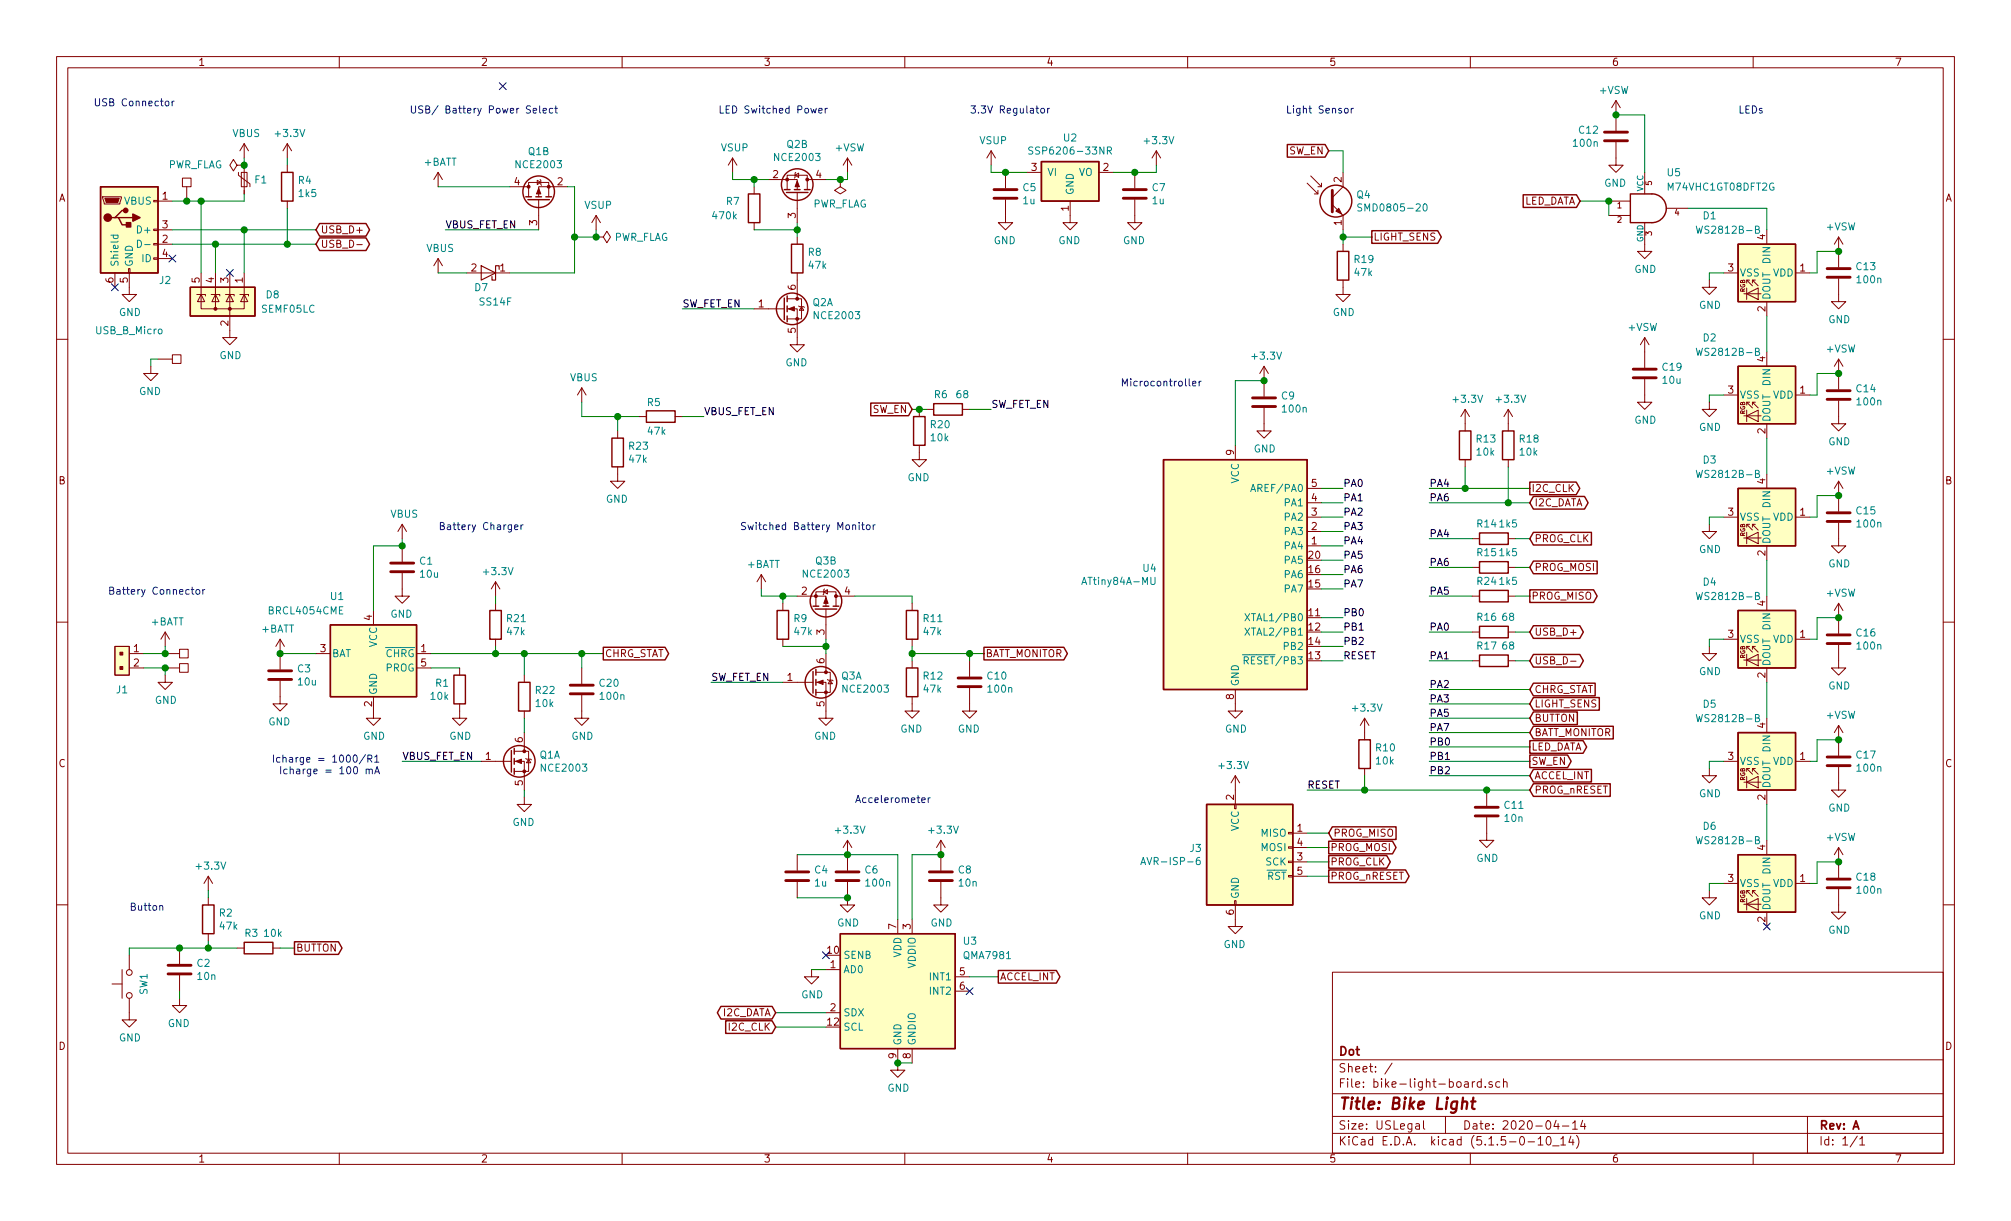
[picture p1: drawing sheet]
<svg xmlns="http://www.w3.org/2000/svg" width="356mm" height="216mm" viewBox="0 0 356 216" stroke-linecap="round" stroke-linejoin="round" font-family="sans-serif">
<g fill="none" stroke="#840000" stroke-width=".18">
<path d="M10 10h335.6v195.9h-335.6zM12 12h331.6v191.9h-331.6zM60 10v2M110 10v2M160 10v2M210 10v2M260 10v2M285.7 17.8l.8 1.3M285.7 17.8v5.3M285.7 17.8l-.7 1.3M310 10v2M18.2 34.8h3.3v.3l-.3 1h-2.8z"/>
<path d="M27.2 35.4h.7v.3h-.7zM27.9 35.6h2.6M32.3 31.5h1.5v1.5h-1.5zM33 33v2.6M41.9 29.2l-.6-1-.7 1 .7 1 .6-1h1.3M42.2 30.5v.5l2 1.5v.5M42.7 30.5h1v2.5h-1zM43.2 29.2h.1M43.2 25.4v2.5M43.2 29.2v5.1M43.2 25.4l-.8 1.3M43.2 25.4l.7 1.3"/>
<path d="M50.8 25.4l-.8 1.3M50.8 25.4v2.5M50.8 29.2v1.3M50.8 35.6v1.2M50.8 25.4l.8 1.3M77.5 30.5l-.8 1.3M77.5 30.5v2.5M77.5 30.5l.7 1.3M90.2 33h3.3M93.5 34.8v-2.5h3.5v2.5M95 31.9l.6 .4-.6 .3zM95.2 35.3v5.3"/>
<path d="M95.5 31.8l.1 .1v.7l.2 .2M100.3 33h-5.1v1.8M105.4 38.1l-.8 1.3M105.4 38.1v2.5M105.4 38.1l.8 1.3M129.5 27.9l-.7 1.3M129.5 27.9v2.6M129.5 27.9l.8 1.3M133.3 33v1.3M133.3 39.4v1.2M135.9 31.8h5.1v1.7M139.2 33.5v-2.5h3.5v2.5"/>
<path d="M140.6 31l.6-.4v.8zM140.7 30.5l-.1 .1v.8l-.1 .1M141 34v5.4M142.7 31.8h3.3M148.6 31.8v1.2l1 .7-1 .6-1-.6 1-.7M148.6 31.8h.1M149.9 27.9v2.6M149.9 27.9l-.8 1.3M149.9 27.9l.7 1.3M175.3 26.7l-.8 1.2M175.3 26.7v2.5M175.3 26.7l.7 1.2"/>
<path d="M177.8 35.3v4.1h-1.3l1.3 1.2 1.3-1.2h-1.3M177.8 30.5v2.8M181.6 30.5h2.5M189.2 35.6v3.8h-1.2l1.2 1.2 1.3-1.2h-1.3M194.3 30.5h2.5M200.7 35.3v4.1h-1.3l1.3 1.2 1.2-1.2h-1.2M200.7 30.5v2.8M204.5 26.7l-.8 1.2M204.5 26.7v2.5M204.5 26.7l.7 1.2M231.1 32.4l1.9 1.9v-.6M231.8 31.1l1.9 1.9v-.6"/>
<path d="M232.4 34.3h.6M233 33h.7M235.6 36.2l1.9 1.9v2.5M237.5 30.5v2.5l-1.9 1.9M284.5 35.6h3.8M284.5 38.1h3.8M285.7 25.1v4.1h-1.2l1.2 1.3 1.3-1.3h-1.3M290.8 39.4v5.1h1.3l-1.3 1.2-1.2-1.2h1.2M290.8 30.5v3.8M294.6 36.8h3.8M10 60h2M20.3 48.3v2.5"/>
<path d="M22.7 47.5h.3v.8h-.3zM22.9 48.3v3.8h1.2l-1.2 1.2-1.3-1.2h1.3M27.2 45.6h.7v.2h-.7zM27.2 43.1h.7v.2h-.7zM27.2 40.5h.7v.3h-.7zM27.9 43.2h2.6M27.9 40.6h2.6M27.9 45.7h2.6M34.8 52.1h1.5v.2M35.6 52.1v2.5h2.5M35.6 52.1l.6 1.2h-1.3zM35.6 48.3v3.8"/>
<path d="M37.3 52.1h1.6v.2M38.1 52.1v2.5h5.1v-2.5M38.1 52.1l.6 1.2h-1.2zM38.1 48.3v3.8M39.9 52.1h1.5v.2M40.6 48.3v11.4h1.3l-1.3 1.3-1.2-1.3h1.2M40.6 52.1l.7 1.2h-1.3zM42.4 52.1h1.5v.2M43.2 52.1l.6 1.2h-1.3zM43.2 48.3v3.8M63.1 43.3h1M77.5 45.7v2.6"/>
<path d="M77.5 45.7l-.8 1.3M77.5 45.7l.7 1.3M82.5 48.3h7.7M105.4 41.9h1.3l.6-1 .6 1-.6 1-.6-1M105.4 41.9h.1M133.3 54.6h5.4M139.2 54.6h1.8v6.4h-1.3l1.3 1.2 1.2-1.2h-1.2M139.2 52.8h2.5v3.6h-2.5M141 41.9v1.3M141 48.3v4.5M141.2 54.1l.2 .1h.7l.1 .2M141.7 54.2l.4 .7h-.7z"/>
<path d="M237.5 49.5v2.6h1.3l-1.3 1.2-1.3-1.2h1.3M237.5 43.2v1.3M290.8 59.7v5.3M290.8 59.7l.8 1.3M290.8 59.7l-.7 1.3M302.3 49.5v1.3h1.2l-1.2 1.3-1.3-1.3h1.3M304.8 48.3h2.5M308.4 51.9h3M308.9 51.9l2-1v2.1zM308.9 50.9v2.1M309.4 49.5h-.5l1 1M309.9 49.5v.5"/>
<path d="M310.4 49.5h-.5l1 1M312.4 40.6v2.6M312.4 53.3v2.6M317.5 48.3h2.5M325.1 49.3v4h1.3l-1.3 1.3-1.3-1.3h1.3M325.1 41.9v5.3M325.1 41.9l-.7 1.3M325.1 41.9l.8 1.3M343.6 60h2M26.7 64.8v1.2h-1.3l1.3 1.3 1.2-1.3h-1.2M27.9 63.5h2.6M30.5 62.7h1.5v1.6h-1.5z"/>
<path d="M102.9 68.6v2.5M102.9 68.6l-.8 1.3M102.9 68.6l.7 1.3M109.2 76.2v1.3M113 73.7h1.3M119.4 73.7h1.2M162.6 78.7v2.6h-1.3l1.3 1.3 1.2-1.3h-1.2M162.6 72.4v1.3M163.8 72.4h1.3M170.2 72.4h1.2M218.4 78.7v2.6M223.5 72.1v4.1h1.3l-1.3 1.3-1.3-1.3h1.3"/>
<path d="M223.5 64.8l-.7 1.2M223.5 64.8v5.3M223.5 64.8l.8 1.2M259.1 72.4v3.8M259.1 72.4l-.8 1.3M259.1 72.4l.7 1.3M266.7 72.4v3.8M266.7 72.4l-.8 1.3M266.7 72.4l.8 1.3M290.8 67.1v4h1.3l-1.3 1.3-1.2-1.3h1.2M302.3 71.1v1.3h1.2l-1.2 1.3-1.3-1.3h1.3M304.8 69.9h2.5"/>
<path d="M308.4 73.5h3M308.9 73.5l2-1v2zM308.9 72.5v2M309.4 71.1h-.5l1 1M309.9 71.1v.5M310.4 71.1h-.5l1 1M312.4 62.2v2.6M312.4 74.9v2.6M317.5 69.9h2.5M325.1 70.9v4h1.3l-1.3 1.3-1.3-1.3h1.3M325.1 63.5v5.3M325.1 63.5l-.7 1.3"/>
<path d="M325.1 63.5l.8 1.3M71.1 92.7l-.7 1.3M71.1 92.7v2.6M71.1 96.5v2.8M71.1 92.7l.8 1.3M109.2 82.6v2.5h-1.3l1.3 1.3 1.3-1.3h-1.3M231.1 91.4h2.6M231.1 96.5h2.6M231.1 94h2.6M231.1 88.9h2.6M231.1 86.4h2.6M259.1 81.3v1.3"/>
<path d="M260.3 95.3h1.3M266.7 81.3v1.3M266.7 95.3h1.3M302.3 92.7v1.3h1.2l-1.2 1.3-1.3-1.3h1.3M304.8 91.4h2.5M308.4 95.1h3M308.9 95.1l2-1v2zM308.9 94.1v2M309.4 92.7h-.5l1 1M309.9 92.7v.5M310.4 92.7h-.5l1 1M312.4 83.8v2.6"/>
<path d="M312.4 96.5v2.6M317.5 91.4h2.5M325.1 92.5v4h1.3l-1.3 1.3-1.3-1.3h1.3M325.1 85.1v5.3M325.1 85.1l-.7 1.3M325.1 85.1l.8 1.3M10 110h2M20.3 114.3h2.6v5.1h-2.6zM22.9 118.1h2.5M22.9 115.6h2.5M29.2 119.4v1.3h1.3l-1.3 1.2-1.3-1.2h1.3M29.2 118.1h2.5"/>
<path d="M29.2 115.6h2.5M29.2 111.8l-.8 1.2M29.2 111.8v2.5M29.2 111.8l.8 1.2M31.7 117.3h1.6v1.6h-1.6zM31.7 114.8h1.6v1.5h-1.6zM49.5 113l.8 1.3M49.5 113v5.4M49.5 113l-.7 1.3M55.9 115.6h2.5M66 108v2.5M71.1 101.3v4.1h-1.3l1.3 1.3 1.3-1.3h-1.3"/>
<path d="M73.7 118.1h2.5M73.7 115.6h2.5M81.3 118.1v1.3M87.6 102.9l-.7 1.2M87.6 102.9v2.5M87.6 106.7v1.3M87.6 113v1.3M87.6 102.9l.8 1.2M92.7 119.4v1.3M102.9 118.1v2.8M134.6 101.6l-.7 1.3M134.6 101.6v2.5"/>
<path d="M134.6 101.6l.8 1.3M138.4 106.7v1.3M138.4 113v1.3M141 105.4h5v1.8M144.3 107.2v-2.6h3.5v2.6M144.3 118.9h2.5v3.5h-2.5M145.7 104.6l.6-.3v.7zM145.8 104.1l-.1 .2v.7l-.2 .2M146 107.7v5.3M146 115.6v3.3M147.8 105.4h3.3M161.3 106.7v1.3"/>
<path d="M161.3 113v1.3M161.3 116.8v1.3M171.4 116.8v2.8M260.3 105.4h1.3M260.3 100.3h1.3M260.3 111.8h1.3M260.3 116.8h1.3M266.7 105.4h1.3M266.7 100.3h1.3M266.7 111.8h1.3M266.7 116.8h1.3M277.7 116.9h1"/>
<path d="M302.3 114.3v1.3h1.2l-1.2 1.2-1.3-1.2h1.3M304.8 113h2.5M308.4 116.7h3M308.9 116.7l2-1v2zM308.9 115.7v2M309.4 114.3h-.5l1 1M309.9 114.3v.5M310.4 114.3h-.5l1 1M312.4 105.4v2.6M312.4 118.1v2.6M317.5 113h2.5M325.1 114v4.1h1.3l-1.3 1.3-1.3-1.3h1.3"/>
<path d="M325.1 106.7v5.3M325.1 106.7l-.7 1.3M325.1 106.7l.8 1.3M343.6 110h2M49.5 120.4v4.1h-1.2l1.2 1.2 1.3-1.2h-1.3M66 123.2v3.8h1.3l-1.3 1.3-1.2-1.3h1.2M81.3 124.5v2.5h1.2l-1.2 1.3-1.3-1.3h1.3M85.1 134.6h5.3M90.9 134.6h1.8v5.1M90.9 132.8h2.6v3.6h-2.6M92.7 125.7v1.3M92.7 129.5v3.3"/>
<path d="M93 134.1l.1 .1h.8l.1 .2M93.5 134.2l.4 .7h-.8zM102.9 122.9v4.1h1.2l-1.2 1.3-1.3-1.3h1.3M138.4 120.7h5.4M144.3 120.7h1.7v6.3h-1.2l1.2 1.3 1.3-1.3h-1.3M146.3 120.1l.1 .2h.8l.1 .1M146.8 120.3l.4 .6h-.8zM161.3 123.2v2.5h-1.3l1.3 1.3 1.3-1.3h-1.3M171.4 121.7v4h-1.2l1.2 1.3 1.3-1.3h-1.3M218.4 121.9v3.8h1.3l-1.3 1.3-1.2-1.3h1.2M218.4 137.2v5M218.4 137.2l.8 1.2"/>
<path d="M218.4 137.2l-.7 1.2M241.3 127v3.8M241.3 135.9v1.3M241.3 127l-.8 1.3M241.3 127l.8 1.3M262.9 139.7v2.8M302.3 135.9v1.3h1.2l-1.2 1.2-1.3-1.2h1.3M304.8 134.6h2.5M308.4 138.3h3M308.9 138.3l2-1v2zM308.9 137.3v2M309.4 135.9h-.5l1 1"/>
<path d="M309.9 135.9v.5M310.4 135.9h-.5l1 1M312.4 127v2.5M312.4 139.7v2.5M317.5 134.6h2.5M325.1 135.6v4.1h1.3l-1.3 1.3-1.3-1.3h1.3M325.1 128.3v5.3M325.1 128.3l-.7 1.2M325.1 128.3l.8 1.2M10 160h2M36.8 154.9v2.6M36.8 158.8v1.2"/>
<path d="M36.8 154.9l-.7 1.3M36.8 154.9l.8 1.3M92.7 141v1.2h-1.3l1.3 1.3 1.3-1.3h-1.3M141 151.1v2.8M141 156v2.8M149.9 156v4h1.2l-1.2 1.3-1.3-1.3h1.3M149.9 148.6v5.3M149.9 148.6l-.8 1.3M149.9 148.6l.7 1.3M166.4 156v4h1.2l-1.2 1.3-1.3-1.3h1.3M166.4 148.6v5.3M166.4 148.6l-.8 1.3"/>
<path d="M166.4 148.6l.7 1.3M218.3 159.3h.3v.7h-.3zM218.3 142.2h.3v.8h-.3zM227.8 154.8h.8v.3h-.8zM227.8 152.3h.8v.2h-.8zM227.8 149.7h.8v.3h-.8zM227.8 147.2h.8v.2h-.8zM228.6 147.3h2.5M228.6 152.4h2.5M228.6 149.9h2.5M228.6 154.9h2.5M262.9 144.5v4.1h1.3l-1.3 1.3-1.3-1.3h1.3"/>
<path d="M302.3 157.5v1.3h1.2l-1.2 1.2-1.3-1.2h1.3M304.8 156.2h2.5M308.4 159.9h3M308.9 159.9l2-1v2zM308.9 158.9v2M309.4 157.5h-.5l1 1M309.9 157.5v.5M310.4 157.5h-.5l1 1M312.4 148.6v2.5M317.5 156.2h2.5M325.1 157.2v4.1h1.3l-1.3 1.3-1.3-1.3h1.3M325.1 149.9v5.3"/>
<path d="M325.1 149.9l-.7 1.2M325.1 149.9l.8 1.2M343.6 160h2M19.8 174h1.8M21.6 171.5v5M22.9 176.5v3.8h1.2l-1.2 1.3-1.3-1.3h1.3M22.9 168.9v2.6M31.7 176.5v1.3h-1.2l1.2 1.3 1.3-1.3h-1.3M31.7 167.6v2.8M31.7 172.5v2.8M36.8 165.1v1.3M41.9 167.6h1.3"/>
<path d="M48.3 167.6h1.2M143.5 171.5v1.2h1.3l-1.3 1.3-1.3-1.3h1.3M146 171.5h2.6M146 179.1h2.6M158.7 162.6v2.5M161.3 162.6v2.5M168.9 172.7h2.5M168.9 175.3h2.5M218.4 160v3.8h-1.2l1.2 1.3 1.3-1.3h-1.3M235.6 171.9h108v32h-108zM312.4 161.3v2.5M158.7 185.4v3.8h1.3l-1.3 1.3-1.2-1.3h1.2"/>
<path d="M161.3 185.4v2.6M235.6 197.4h108M235.6 193.4h108M235.6 187.4h108M246.2 188l-1.3 1.9M250.4 198.8h.5l.1 .9M251 199l-.5 .1-.2 .2 .2 .4 .5-.1M251.7 198.2v1.3l.2 .2M255.6 197.4v3M260.3 191.3v1M260.8 191.3l-.5 .2M261.9 191.3h-.4l-.3 .2 .1 .6 .2 .2 .4-.1"/>
<path d="M261.9 190.8v1.5M262.6 192.1v.2M263.9 191.3a.37 .37 0 0 0-.6 .2v.2l.6 .1v.2l-.2 .3-.4-.1M265.2 191.3h-.4l-.3 .2 .1 .6 .2 .2 .4-.1M265.9 191.4v-.1a.37 .37 0 0 1 .6 .2v.8M265.9 190.8v1.5M275.2 198.1l-.4 1.1h.9M275.5 198.7v1M276.3 199.1h1.1M278.1 198.6l.4-.4v1.5M278.1 199.7h.8M279.9 198.1l-.4 1.1h.9"/>
<path d="M280.2 198.7v1M319.6 197.4v6.5M60 203.9v2M110 203.9v2M160 203.9v2M210 203.9v2M235.6 200.4h108M260 203.9v2M270.2 201.9h1.1M272 201.4l.4-.4v1.5M272 202.5h.8M273.6 201h.3a.94 .94 0 0 1 0 1.5 .8 .8 0 0 1-.6-.7 .8 .8 0 0 1 .3-.8z"/>
<path d="M274.5 202.6h1.2M276 201.4l.4-.4v1.5M276 202.5h.8M277.8 200.9l-.4 1.1h.9M278.1 201.5v1M278.8 200.8a1.71 1.71 0 0 1 0 2.2M310 203.9v2M328.4 200.9l-1.2 1.9M328.9 201.4l.4-.4v1.5M328.9 202.5h.8"/>
<circle cx="22.9" cy="176" r=".51"/>
<circle cx="22.9" cy="172" r=".51"/>
</g>
<path d="M258.6 194.9a.52 .52 0 0 1 .9 .1l-.2 1.1M260.1 194.8h.8M260.5 194.1l-.2 1.7 .1 .2 .4 .1" fill="none" stroke="#840000" stroke-width=".41"/>
<g fill="#ffffc2" stroke="#ffffc2" stroke-width=".18">
<path d="M148.6 165.1h20.3v20.3h-20.3z"/>
<path d="M307.3 43.2h10.2v10.1h-10.2z"/>
<path d="M307.3 64.8h10.2v10.1h-10.2z"/>
<path d="M307.3 86.4h10.2v10.1h-10.2z"/>
<path d="M307.3 108h10.2v10.1h-10.2z"/>
<path d="M307.3 129.5h10.2v10.2h-10.2z"/>
<path d="M307.3 151.1h10.2v10.2h-10.2z"/>
<path d="M33.7 50.8h11.4v5.1h-11.4z"/>
<path d="M17.8 33h10.1v15.3h-10.1z"/>
<path d="M20.3 114.3h2.6v5.1h-2.6z"/>
<path d="M184.1 28.6h10.2v7h-10.2z"/>
<path d="M213.4 142.2h15.2v17.8h-15.2z"/>
<path d="M205.7 81.3h25.4v40.6h-25.4z"/>
<path d="M58.4 110.5h15.3v12.7h-15.3z"/>
</g>
<g fill="none" stroke="#840000" stroke-width=".25">
<path d="M17.8 33h10.1v15.3h-10.1zM20.3 38.5h.7l.6 1.3h1.3M21 38.5h2.5M22.2 37.2h-.6l-1.3 1.3h-.6M49.8 30.5h2v5.1h-2zM56.5 39.5h8.2l.7 1.1-.7 1.2h-8.2l-.6-1.2zM93 34.8h1M93.3 35.3h3.9M94.7 34.8h1.1M96.5 34.8h1M132.3 34.3h2.1v5.1h-2.1zM138.7 33.5h1"/>
<path d="M139.1 34h3.8M140.5 33.5h1M142.2 33.5h1.1M184.1 28.6h10.2v7h-10.2zM227.6 25.6h6.7l.6 1.1-.6 1.1h-6.7zM269.3 34.4h9.5l.6 1.2-.6 1.1h-9.5zM288.3 34.3h3.8a2.54 2.54 0 0 1 2.5 2.5 2.54 2.54 0 0 1-2.5 2.6h-3.8zM33.7 50.8h11.4v5.1h-11.4zM56.5 42.1h8.2l.7 1.1-.7 1.1h-8.2l-.6-1.1zM138.7 52.7v3.8M139.2 52.3v1M139.2 54.1v1"/>
<path d="M139.2 55.9v1M140 43.2h2v5.1h-2zM236.5 44.5h2v5h-2zM242.6 40.8h11.6l.7 1.1-.7 1.1h-11.6zM307.3 43.2h10.2v10.1h-10.2zM108.2 77.5h2v5.1h-2zM114.3 72.6h5.1v2.1h-5.1zM154 71.3h6.7l.6 1.1-.6 1.1h-6.7zM161.5 73.7h2.1v5h-2.1zM165.1 71.4h5.1v2h-5.1zM258.1 76.2h2v5.1h-2zM265.7 76.2h2v5.1h-2z"/>
<path d="M307.3 64.8h10.2v10.1h-10.2zM205.7 81.3h25.4v40.6h-25.4zM261.6 94.2h5.1v2.1h-5.1zM261.6 99.3h5.1v2h-5.1zM270.5 85.2h8.2l.6 1.2-.6 1.1h-8.2zM271.1 99.2h11.3v2.2h-11.3l-.6-1.1zM271.1 94.1h10.3v2.3h-10.3l-.6-1.1zM271.1 87.8h9.1l.6 1.1-.6 1.1h-9.1l-.6-1.1zM307.3 86.4h10.2v10.1h-10.2zM58.4 110.5h15.3v12.7h-15.3zM80.3 119.4h2v5.1h-2zM86.6 108h2v5h-2z"/>
<path d="M106.7 114.5h10.9l.6 1.1-.6 1.1h-10.9zM137.4 108h2v5h-2zM143.8 107.2h1M143.8 118.7v3.9M144.1 107.7h3.9M144.3 118.4v1M145.5 107.2h1.1M147.3 107.2h1M160.3 118.1h2v5.1h-2zM160.3 108h2v5h-2zM174 114.5h14.1l.6 1.1-.6 1.1h-14.1zM261.6 104.4h5.1v2h-5.1z"/>
<path d="M261.6 110.7h5.1v2.1h-5.1zM261.6 115.8h5.1v2.1h-5.1zM270.5 104.3h11.3l.6 1.1-.6 1.1h-11.3zM271.1 110.6h8.2l.7 1.2-.7 1.1h-8.2l-.6-1.1zM271.1 115.7h8.2l.7 1.1-.7 1.2h-8.2l-.6-1.2zM307.3 108h10.2v10.1h-10.2zM90.4 132.7v3.8M90.9 132.3v1.1M90.9 134.1v1M90.9 135.9v1M91.7 120.7h2v5h-2zM144.3 120.1v1.1"/>
<path d="M144.3 121.9v1M240.3 130.8h2v5.1h-2zM270.5 133.5h6.7l.6 1.1-.6 1.1h-6.7zM270.5 131h9.4l.7 1.1-.7 1.1h-9.4zM271.1 138.6h13.6v2.2h-13.6l-.6-1.1zM271.1 136h10.3v2.3h-10.3l-.6-1.1zM271.1 120.8h11v2.2h-11l-.6-1.1zM271.1 125.9h7.8v2.2h-7.8l-.6-1.1zM271.1 123.3h11.7v2.3h-11.7l-.6-1.1zM271.1 128.4h14.2v2.3h-14.2l-.6-1.2zM307.3 129.5h10.2v10.2h-10.2zM213.4 142.2h15.2v17.8h-15.2z"/>
<path d="M234.9 151.3h10.3l.6 1.1-.6 1.1h-10.3zM234.9 148.7h11.3l.7 1.2-.7 1.1h-11.3zM234.9 153.8h13.6l.7 1.1-.7 1.2h-13.6zM235.6 146.2h11.3v2.2h-11.3l-.7-1.1zM307.3 151.1h10.2v10.2h-10.2zM35.8 160h2v5.1h-2zM43.2 166.6h5.1v2.1h-5.1zM52.1 166.5h7.7l.7 1.1-.7 1.2h-7.7zM127.5 178h9l.7 1.1-.7 1.1h-9l-.7-1.1zM148.6 165.1h20.3v20.3h-20.3zM176.5 171.6h10.3l.6 1.1-.6 1.1h-10.3zM128.3 180.5h8.2l.7 1.1-.7 1.1h-8.2z"/>
<circle cx="95.2" cy="33.9" r="2.79"/>
<circle cx="141" cy="32.6" r="2.79"/>
<circle cx="236.2" cy="35.6" r="2.82"/>
<circle cx="140.1" cy="54.6" r="2.79"/>
<circle cx="146" cy="106.3" r="2.79"/>
<circle cx="91.8" cy="134.6" r="2.79"/>
<circle cx="145.2" cy="120.6" r="2.79"/>
</g>
<g fill="none" stroke="#840000" stroke-width=".51">
<path d="M175.8 35.1h4M175.8 33.5h4M198.6 35.1h4.1M198.6 33.5h4.1M235.6 33.7v3.8M283.7 24.9h4.1M283.7 23.4h4.1M323.1 49h4.1M323.1 47.5h4.1M221.5 71.9h4.1M221.5 70.4h4.1M288.8 66.8h4.1"/>
<path d="M288.8 65.3h4.1M323.1 70.6h4.1M323.1 69.1h4.1M69.1 99.6h4.1M323.1 92.2h4.1M323.1 90.7h4.1M47.5 118.6h4.1M69.1 101.1h4.1M169.4 119.9h4.1M323.1 113.8h4.1M323.1 112.3h4.1M47.5 120.1h4.1"/>
<path d="M100.8 122.7h4.1M100.8 121.2h4.1M169.4 121.4h4.1M323.1 135.4h4.1M323.1 133.9h4.1M138.9 155.7h4.1M138.9 154.2h4.1M147.8 155.7h4.1M147.8 154.2h4.1M164.3 155.7h4.1M164.3 154.2h4.1M260.9 144.3h4"/>
<path d="M260.9 142.7h4M323.1 157h4.1M323.1 155.4h4.1M29.7 172.2h4.1M29.7 170.7h4.1"/>
</g>
<g fill="none" stroke="#008484" stroke-width=".18">
<path d="M182.6 26.1l-.5-.1-.2 .2 .1 .3 .6 .3v.3l-.2 .2-.5-.1M195.8 26.6h.6l.1-.2v-.3l-.2-.1h-.5v1.3M196.1 26.6l.4 .7M240.8 36.1l-.5-.1-.2 .2v.3l.6 .3 .1 .3-.2 .2h-.5M251.7 36.2l.2-.2a.69 .69 0 0 1 .5 .7 .69 .69 0 0 1-.5 .6l-.2-.1-.1-.4zM299.9 40l.4 1.2 .2-.9 .2 .9 .3-1.2M19.6 41.6h1.3M20.1 41.6l-.1 .4 .3 .2 .5-.1v-.5M24.3 42.5a.64 .64 0 0 1 .7 .6 .64 .64 0 0 1-.7 .6zM25.6 43.3h.9M310.4 40.6l.5-.1 .2-.2-.1-.2-.6-.1v1.2h.5l.2-.2v-.2l-.3-.2M299.9 61.6l.4 1.2 .2-.9 .2 .9 .3-1.2"/>
<path d="M310.4 62.2l.5-.1 .2-.2-.1-.2-.6-.1v1.2h.5l.2-.2v-.2l-.3-.2M221.2 86.9l.4-1.3 .4 1.3M221.3 86.6h.6M299.9 83.2l.4 1.2 .2-.9 .2 .9 .3-1.2M310.4 83.8l.5-.1 .2-.2-.1-.2-.6-.1v1.2h.5l.2-.2v-.2l-.3-.2M203.5 102.1v1l.3 .3 .3-.1 .1-.2v-1M219.7 115.8h1.3M220 116.8l.6-.1 .2-.1-.1-.3-.2-.2h-.5v1.3M220.1 108.5l.9 1.3M220.1 111l.9 1.3M220.3 116.8l.5 .6M221 108.5l-.9 1.3"/>
<path d="M221 111l-.9 1.3M299.9 104.7l.4 1.3 .2-.9 .2 .9 .3-1.3M310.4 105.4l.5-.1 .2-.2-.1-.2-.6-.2v1.3h.5l.2-.2v-.2l-.3-.2M299.9 126.3l.4 1.3 .2-.9 .2 .9 .3-1.3M310.4 126.9h.5l.2-.2-.1-.2-.6-.2v1.3h.5l.2-.2v-.2l-.3-.3M201.7 152.9l.5-1.3 .4 1.3M201.9 152.5h.6M212.1 151.6l-.3 .1a.87 .87 0 0 0 0 1.2l.4-.1v-.6l-.4-.1-.3 .2M299.9 147.9l.4 1.3 .2-.9 .2 .9 .3-1.3M310.4 148.5h.5l.2-.2-.1-.2-.6-.2v1.3h.5l.2-.2v-.2l-.3-.3"/>
</g>
<g fill="#840000" stroke="#840000" stroke-width=".18">
<path d="M95.2 33.3l.4 1h-.7z"/>
<path d="M18.5 35.1h2.6l-.3 .7h-2z"/>
<path d="M21.2 115.3h.5v.5h-.5z"/>
<path d="M21.2 117.9h.5v.5h-.5z"/>
<path d="M91.2 134.6l1-.4v.8z"/>
<path d="M146 105.7l.4 1h-.7z"/>
<path d="M144.5 120.7l1-.4v.7z"/>
<path d="M141 32l.4 1h-.8z"/>
<path d="M139.4 54.6l1.1-.4v.8z"/>
<path d="M236.2 37.3l.5-.5 .5 1z"/>
<circle cx="97" cy="33" r=".25"/>
<circle cx="93.5" cy="33" r=".25"/>
<circle cx="40.6" cy="54.6" r=".25"/>
<circle cx="38.1" cy="54.6" r=".25"/>
<circle cx="92.7" cy="136.4" r=".25"/>
<circle cx="92.7" cy="132.8" r=".25"/>
<circle cx="144.3" cy="105.4" r=".25"/>
<circle cx="147.8" cy="105.4" r=".25"/>
<circle cx="146" cy="122.4" r=".25"/>
<circle cx="146" cy="118.9" r=".25"/>
<circle cx="139.2" cy="31.7" r=".25"/>
<circle cx="142.7" cy="31.7" r=".25"/>
<circle cx="141" cy="56.4" r=".25"/>
<circle cx="141" cy="52.8" r=".25"/>
</g>
<g fill="#840000" stroke="#840000" stroke-width=".25">
<path d="M22.4 39.4h.7v.7h-.7z"/>
<path d="M23.5 37.8l1.3 .7-1.3 .6z"/>
<circle cx="19" cy="38.5" r=".63"/>
<circle cx="22.2" cy="37.2" r=".38"/>
</g>
<path d="M85.1 47l2.5 1.3-2.5 1.2zM88.3 47.6v-.6h-.7v2.5h-.6v-.6" fill="none" stroke="#840000" stroke-width=".2"/>
<g fill="none" stroke="#008400" stroke-width=".18">
<path d="M35.6 35.6v12.7M43.2 34.3v1.3h-12.7M43.2 27.9v1.3M50.8 27.9v1.3M50.8 36.8v6.4M77.5 33h12.7M100.3 33h1.3v15.3h-11.4M129.5 30.5v1.3h6.4M133.3 31.8v1.2M141 39.4v2.5M149.9 30.5v1.3h-3.9M175.3 29.2v1.3h6.3"/>
<path d="M204.5 29.2v1.3h-7.7M234.9 26.7h2.6v3.8M279.4 35.6h5.1v2.5M285.7 20.3h5.1v10.2M298.4 36.8h14v3.8M30.5 40.6h25.4M30.5 43.2h25.4M38.1 43.2v5.1M43.2 40.6v7.7M77.5 48.3h5M78.7 40.6h16.5M105.4 40.6v1.3h-3.8"/>
<path d="M120.6 54.6h12.7M133.3 40.6h7.7M237.5 40.6v2.6M237.5 41.9h5.1M304.8 48.3h-2.5v1.2M312.4 55.9v6.3M325.1 44.5h-3.8v3.8h-1.3M27.9 63.5h-1.2v1.3M102.9 71.1v2.6h10.1M109.2 73.7v2.5M120.6 73.7h3.9M161.3 72.4h2.5"/>
<path d="M171.4 72.4h3.9M223.5 67.3h-5.1v11.4M304.8 69.9h-2.5v1.2M312.4 77.5v6.3M325.1 66h-3.8v3.9h-1.3M71.1 95.3v1.2h-5.1v11.5M233.7 96.5h3.8M233.7 99.1h3.8M233.7 91.4h3.8M233.7 94h3.8M233.7 88.9h3.8M233.7 86.4h3.8"/>
<path d="M252.7 95.3h7.6M252.7 88.9h17.8M252.7 86.4h17.8M259.1 82.6v3.8M266.7 82.6v6.3M268 95.3h2.5M304.8 91.4h-2.5v1.3M312.4 99.1v6.3M325.1 87.6h-3.8v3.8h-1.3M25.4 118.1h3.8v1.3M29.2 114.3v1.3h-3.8M49.5 115.6h6.4"/>
<path d="M76.2 118.1h5.1M76.2 115.6h30.5M87.6 105.4v1.3M87.6 114.3v1.3M92.7 115.6v3.8M102.9 115.6v2.5M134.6 104.1v1.3h6.4M138.4 114.3h7.6M138.4 105.4v1.3M146 113v2.6M151.1 105.4h10.2v1.3M161.3 115.6h12.7"/>
<path d="M161.3 114.3v2.5M171.4 115.6v1.2M233.7 114.3h3.8M233.7 116.8h3.8M233.7 111.8h3.8M233.7 109.2h3.8M233.7 101.6h3.8M233.7 104.1h3.8M252.7 105.4h7.6M252.7 116.8h7.6M252.7 111.8h7.6M252.7 100.3h7.6"/>
<path d="M268 105.4h2.5M268 116.8h2.5M268 111.8h2.5M268 100.3h2.5M304.8 113h-2.5v1.3M325.1 109.2h-3.8v3.8h-1.3M71.1 134.6h14M92.7 127v2.5M92.7 139.7v1.3M125.7 120.7h12.7M231.1 139.7h39.4M241.3 137.2v2.5"/>
<path d="M252.7 137.2h17.8M252.7 134.6h17.8M252.7 132.1h17.8M252.7 127h17.8M252.7 129.5h17.8M252.7 124.5h17.8M252.7 121.9h17.8M304.8 134.6h-2.5v1.3M312.4 120.7v6.3M325.1 130.8h-3.8v3.8h-1.3M36.8 157.5v1.3M141 151.1h17.7v11.5"/>
<path d="M141 158.8h8.9M166.4 151.1h-5.1v11.5M231.1 147.3h3.8M231.1 149.9h3.8M231.1 154.9h3.8M231.1 152.4h3.8M304.8 156.2h-2.5v1.3M312.4 142.2v6.4M325.1 152.4h-3.8v3.8h-1.3M31.7 175.3v1.2M36.8 166.4v1.2M41.9 167.6h-19v1.3"/>
<path d="M49.5 167.6h2.6M137.2 179.1h8.8M143.5 171.5h2.5M171.4 172.7h5.1M137.2 181.6h8.8M158.7 188h2.6"/>
</g>
<g fill="none" stroke="#0000c2" stroke-width=".18">
<path d="M29.3 17.9h.3l.2 .1v.7h-.3l-.3-.2zM30.4 17.9v.8M30.8 17.9l-.4 .2M94.3 19.6l.6-.1-.1-.3h-.3l-.2 .1v.6h.5M95.4 18.7v1.1l.2 .2M96 19.6l.6-.1v-.3h-.4l-.2 .1 .1 .6h.5M97.7 19.2h-.3l-.3 .2 .2 .5h.4M98.1 19.2h.5M98.3 18.7v1.1l.3 .2M143.4 19.2l.2 .8 .3-.6 .2 .6 .2-.8M144.8 19.6l.6-.1-.1-.3h-.3l-.2 .1 .1 .6h.4M145.9 19.2v.8"/>
<path d="M146.3 19.2l-.4 .2M184.1 19.2h.4l.2 .2-.1 .5-.3 .1-.3-.2zM185.2 19.2v.8M185.6 19.2l-.4 .2M237.8 19.2h.4l.2 .2-.1 .5-.3 .1-.2-.1zM238.9 19.2v.8M239.3 19.2l-.4 .2M210.3 67v1.1l.2 .1M210.9 67.8l.6-.1-.1-.2-.3-.1-.2 .2v.6h.5M212 67.4v.8M212.4 67.4l-.4 .2M77.9 93l.5-.1 .1-.2v-.2l-.6-.1v1.2h.5l.1-.1 .1-.3-.3-.2"/>
<path d="M92.5 92.8l-.4 .2M150.8 92.9l.2-.1 .3 .1v.7M151.9 92.4v.1M151.9 92.8v.8M152.3 92.8h.5M152.5 92.4v1.1l.3 .1M153.2 92.9l.2-.1 .3 .1 .1 .1-.1 .6h-.3l-.2-.1zM154.4 92.8v.8M154.8 92.8l-.3 .1-.1 .1M33.8 104.2h.5M34 103.8v1.1l.3 .2M34.8 104.3l.3-.1 .2 .3-.1 .5-.3 .1-.3-.2z"/>
<path d="M35.9 104.2v.9M36.2 104.2l-.3 .3M48.4 133.5v1.3M49.5 134l-.4-.1-.2 .3 .1 .5h.5M49.6 135.6v1.2M50 134.1l.2-.2 .3 .1 .1 .8M50 133.5v1.3M50.8 136h-.4l-.2 .2 .1 .6h.5M51.2 134h.5v.8M51.3 136.1l.2-.1h.3l.1 .8M51.3 135.6v1.2M51.7 134.2l-.4 .1-.2 .2 .2 .3 .4-.1"/>
<path d="M163 141.5l.6-.1-.1-.3h-.3l-.2 .1v.7h.5M164.1 141.1v.8M164.5 141.1l-.4 .2M28.2 160.2l.2-.1 .3 .1 .1 .8"/>
</g>
<g fill="#008400" stroke="#008400" stroke-width=".25">
<circle cx="31.8" cy="167.6" r=".51"/>
<circle cx="29.2" cy="118.1" r=".51"/>
<circle cx="29.2" cy="115.6" r=".51"/>
<circle cx="148.6" cy="31.8" r=".51"/>
<circle cx="43.2" cy="29.2" r=".51"/>
<circle cx="133.4" cy="31.8" r=".51"/>
<circle cx="177.8" cy="30.5" r=".51"/>
<circle cx="71.1" cy="96.5" r=".51"/>
<circle cx="109.2" cy="73.7" r=".51"/>
<circle cx="162.6" cy="72.4" r=".51"/>
<circle cx="259.1" cy="86.4" r=".51"/>
<circle cx="325.1" cy="44.5" r=".51"/>
<circle cx="105.4" cy="41.9" r=".51"/>
<circle cx="223.5" cy="67.3" r=".51"/>
<circle cx="92.7" cy="115.6" r=".51"/>
<circle cx="101.6" cy="41.9" r=".51"/>
<circle cx="325.1" cy="66" r=".51"/>
<circle cx="325.1" cy="87.6" r=".51"/>
<circle cx="325.1" cy="109.2" r=".51"/>
<circle cx="325.1" cy="130.8" r=".51"/>
<circle cx="102.9" cy="115.6" r=".51"/>
<circle cx="325.1" cy="152.4" r=".51"/>
<circle cx="33" cy="35.6" r=".51"/>
<circle cx="284.5" cy="35.6" r=".51"/>
<circle cx="158.8" cy="188" r=".51"/>
<circle cx="285.7" cy="20.3" r=".51"/>
<circle cx="149.9" cy="158.8" r=".51"/>
<circle cx="266.7" cy="88.9" r=".51"/>
<circle cx="166.4" cy="151.1" r=".51"/>
<circle cx="50.8" cy="43.2" r=".51"/>
<circle cx="36.8" cy="167.6" r=".51"/>
<circle cx="200.7" cy="30.5" r=".51"/>
<circle cx="237.5" cy="41.9" r=".51"/>
<circle cx="87.6" cy="115.6" r=".51"/>
<circle cx="35.6" cy="35.6" r=".51"/>
<circle cx="171.5" cy="115.6" r=".51"/>
<circle cx="161.3" cy="115.6" r=".51"/>
<circle cx="38.1" cy="43.2" r=".51"/>
<circle cx="138.4" cy="105.4" r=".51"/>
<circle cx="146.1" cy="114.3" r=".51"/>
<circle cx="43.2" cy="40.6" r=".51"/>
<circle cx="262.9" cy="139.7" r=".51"/>
<circle cx="149.9" cy="151.1" r=".51"/>
<circle cx="49.5" cy="115.6" r=".51"/>
<circle cx="141" cy="40.6" r=".51"/>
<circle cx="241.3" cy="139.7" r=".51"/>
</g>
<g fill="none" stroke="#000084" stroke-width=".18">
<path d="M88.3 14.6l1.2 1.2M89.5 14.6l-1.2 1.2M19.7 50.2l1.2 1.2M20.9 50.2l-1.2 1.2M29.9 45.1l1.2 1.2M31.1 45.1l-1.2 1.2M40 47.7l1.2 1.2M41.2 47.7l-1.2 1.2M145.4 168.3l1.3 1.2M146.7 168.3l-1.3 1.2M170.8 174.7l1.3 1.2M172.1 174.7l-1.3 1.2"/>
<path d="M311.8 163.2l1.2 1.2M313 163.2l-1.2 1.2"/>
</g>
<text font-size="2.8" fill="#840000" x="236.6" y="196.2">Title: Bike Light</text>
<g font-size="2.1" fill="#840000">
<text x="236.6" y="189.6">Sheet: /</text>
<text x="236.6" y="186.6">Dot</text>
<text x="236.6" y="192.3">File: bike-light-board.sch</text>
<text x="236.6" y="202.5">KiCad E.D.A. kicad (5.1.5-0-10_14)</text>
<text x="236.6" y="199.7">Size: USLegal</text>
<text x="258.6" y="199.7">Date: 2020-04-14</text>
<text x="321.6" y="199.7">Rev: A</text>
<text x="321.6" y="202.5">Id: 1/1</text>
</g>
<g font-size="1.8" fill="#840000">
<text x="35" y="11.6">1</text>
<text x="85" y="11.6">2</text>
<text x="135" y="11.6">3</text>
<text x="185" y="11.6">4</text>
<text x="235" y="11.6">5</text>
<text x="285" y="11.6">6</text>
<text x="335" y="11.6">7</text>
<text x="227.9" y="27.3">SW_EN</text>
<text x="10.4" y="35.6">A</text>
<text x="28.7" y="35.3">1</text>
<text x="91" y="32.8">4</text>
<text x="98.6" y="32.8">2</text>
<text x="136.7" y="31.5">2</text>
<text x="144.3" y="31.5">4</text>
<text x="182.4" y="30.2">3</text>
<text x="195.1" y="30.2">2</text>
<text x="237.2" y="32.2" transform="rotate(-90 237.2 32.2)">2</text>
<text x="344" y="35.6">A</text>
<text x="28.7" y="40.4">3</text>
<text x="56.7" y="41.3">USB_D+</text>
<text x="95" y="39.9" transform="rotate(-90 95 39.9)">3</text>
<text x="140.7" y="38.6" transform="rotate(-90 140.7 38.6)">3</text>
<text x="189" y="37.3" transform="rotate(-90 189 37.3)">1</text>
<text x="237.2" y="39.9" transform="rotate(-90 237.2 39.9)">1</text>
<text x="269.2" y="36.2">LED_DATA</text>
<text x="28.7" y="42.9">2</text>
<text x="28.7" y="45.5">4</text>
<text x="56.7" y="43.8">USB_D-</text>
<text x="242.8" y="42.5">LIGHT_SENS</text>
<text x="312.2" y="42.4" transform="rotate(-90 312.2 42.4)">4</text>
<text x="20.1" y="50" transform="rotate(-90 20.1 50)">6</text>
<text x="22.6" y="50" transform="rotate(-90 22.6 50)">5</text>
<text x="35.3" y="50" transform="rotate(-90 35.3 50)">5</text>
<text x="37.8" y="50" transform="rotate(-90 37.8 50)">4</text>
<text x="40.4" y="50" transform="rotate(-90 40.4 50)">3</text>
<text x="42.9" y="50" transform="rotate(-90 42.9 50)">1</text>
<text x="83.3" y="48">2</text>
<text x="88.4" y="48">1</text>
<text x="140.7" y="51.3" transform="rotate(-90 140.7 51.3)">6</text>
<text x="305.6" y="48">3</text>
<text x="318.3" y="48">1</text>
<text x="40.4" y="57.6" transform="rotate(-90 40.4 57.6)">2</text>
<text x="134.1" y="54.4">1</text>
<text x="140.7" y="58.9" transform="rotate(-90 140.7 58.9)">5</text>
<text x="312.2" y="55.1" transform="rotate(-90 312.2 55.1)">2</text>
<text x="312.2" y="64" transform="rotate(-90 312.2 64)">4</text>
<text x="305.6" y="69.6">3</text>
<text x="318.3" y="69.6">1</text>
<text x="154.2" y="73">SW_EN</text>
<text x="312.2" y="76.7" transform="rotate(-90 312.2 76.7)">2</text>
<text x="218.2" y="80.5" transform="rotate(-90 218.2 80.5)">9</text>
<text x="10.4" y="85.6">B</text>
<text x="231.9" y="88.6">4</text>
<text x="231.9" y="86.1">5</text>
<text x="270.8" y="87">I2C_CLK</text>
<text x="271.3" y="89.5">I2C_DATA</text>
<text x="312.2" y="85.6" transform="rotate(-90 312.2 85.6)">4</text>
<text x="344" y="85.6">B</text>
<text x="231.9" y="93.7">2</text>
<text x="231.9" y="91.2">3</text>
<text x="271.3" y="95.9">PROG_CLK</text>
<text x="305.6" y="91.2">3</text>
<text x="318.3" y="91.2">1</text>
<text x="231.4" y="101.3">16</text>
<text x="231.4" y="98.8">20</text>
<text x="231.9" y="96.3">1</text>
<text x="271.3" y="101">PROG_MOSI</text>
<text x="312.2" y="98.3" transform="rotate(-90 312.2 98.3)">2</text>
<text x="141.8" y="105.2">2</text>
<text x="149.4" y="105.2">4</text>
<text x="231.4" y="103.9">15</text>
<text x="270.8" y="106">PROG_MISO</text>
<text x="312.2" y="107.2" transform="rotate(-90 312.2 107.2)">4</text>
<text x="65.8" y="109.7" transform="rotate(-90 65.8 109.7)">4</text>
<text x="145.8" y="112.2" transform="rotate(-90 145.8 112.2)">3</text>
<text x="231.4" y="109">11</text>
<text x="231.4" y="111.5">12</text>
<text x="271.3" y="112.4">USB_D+</text>
<text x="305.6" y="112.8">3</text>
<text x="318.3" y="112.8">1</text>
<text x="23.6" y="115.3">1</text>
<text x="23.6" y="117.9">2</text>
<text x="56.7" y="115.3">3</text>
<text x="74.4" y="115.3">1</text>
<text x="74.4" y="117.9">5</text>
<text x="106.9" y="116.2">CHRG_STAT</text>
<text x="145.8" y="117.3" transform="rotate(-90 145.8 117.3)">6</text>
<text x="174.2" y="116.2">BATT_MONITOR</text>
<text x="231.4" y="116.6">13</text>
<text x="231.4" y="114">14</text>
<text x="271.3" y="117.5">USB_D-</text>
<text x="312.2" y="119.9" transform="rotate(-90 312.2 119.9)">2</text>
<text x="65.8" y="124.9" transform="rotate(-90 65.8 124.9)">2</text>
<text x="139.2" y="120.4">1</text>
<text x="145.8" y="124.9" transform="rotate(-90 145.8 124.9)">5</text>
<text x="218.2" y="123.7" transform="rotate(-90 218.2 123.7)">8</text>
<text x="271.3" y="122.6">CHRG_STAT</text>
<text x="271.3" y="125.1">LIGHT_SENS</text>
<text x="92.5" y="131.3" transform="rotate(-90 92.5 131.3)">6</text>
<text x="271.3" y="127.6">BUTTON</text>
<text x="271.3" y="130.2">BATT_MONITOR</text>
<text x="312.2" y="128.8" transform="rotate(-90 312.2 128.8)">4</text>
<text x="10.4" y="135.6">C</text>
<text x="85.9" y="134.4">1</text>
<text x="270.8" y="135.3">SW_EN</text>
<text x="270.8" y="132.7">LED_DATA</text>
<text x="271.3" y="137.8">ACCEL_INT</text>
<text x="305.6" y="134.4">3</text>
<text x="318.3" y="134.4">1</text>
<text x="344" y="135.6">C</text>
<text x="92.5" y="138.9" transform="rotate(-90 92.5 138.9)">5</text>
<text x="218.2" y="141.5" transform="rotate(-90 218.2 141.5)">2</text>
<text x="271.3" y="140.3">PROG_nRESET</text>
<text x="312.2" y="141.5" transform="rotate(-90 312.2 141.5)">2</text>
<text x="229.4" y="147.1">1</text>
<text x="229.4" y="149.6">4</text>
<text x="235.7" y="148">PROG_MISO</text>
<text x="229.4" y="152.1">3</text>
<text x="229.4" y="154.7">5</text>
<text x="235.2" y="153">PROG_CLK</text>
<text x="235.2" y="150.5">PROG_MOSI</text>
<text x="235.2" y="155.6">PROG_nRESET</text>
<text x="305.6" y="156">3</text>
<text x="312.2" y="150.3" transform="rotate(-90 312.2 150.3)">4</text>
<text x="318.3" y="156">1</text>
<text x="218.2" y="161.8" transform="rotate(-90 218.2 161.8)">6</text>
<text x="158.5" y="164.3" transform="rotate(-90 158.5 164.3)">7</text>
<text x="161" y="164.3" transform="rotate(-90 161 164.3)">3</text>
<text x="312.2" y="163" transform="rotate(-90 312.2 163)">2</text>
<text x="52.3" y="168.3">BUTTON</text>
<text x="146.4" y="168.7">10</text>
<text x="146.8" y="171.2">1</text>
<text x="169.7" y="172.5">5</text>
<text x="176.8" y="173.4">ACCEL_INT</text>
<text x="127.7" y="179.7">I2C_DATA</text>
<text x="146.8" y="178.8">2</text>
<text x="169.7" y="175">6</text>
<text x="10.4" y="185.6">D</text>
<text x="129" y="182.2">I2C_CLK</text>
<text x="146.4" y="181.4">12</text>
<text x="344" y="185.6">D</text>
<text x="158.5" y="187.2" transform="rotate(-90 158.5 187.2)">9</text>
<text x="161" y="187.2" transform="rotate(-90 161 187.2)">8</text>
<text x="35" y="205.5">1</text>
<text x="85" y="205.5">2</text>
<text x="135" y="205.5">3</text>
<text x="185" y="205.5">4</text>
<text x="235" y="205.5">5</text>
<text x="285" y="205.5">6</text>
<text x="335" y="205.5">7</text>
</g>
<g font-size="1.8" fill="#008484">
<text x="282.9" y="16.6">+VSW</text>
<text x="279.3" y="23.6">C12</text>
<text x="29.6" y="29.8">PWR_FLAG</text>
<text x="41.1" y="24.2">VBUS</text>
<text x="48.8" y="24.2">+3.3V</text>
<text x="75" y="29.3">+BATT</text>
<text x="91.4" y="29.7">NCE2003</text>
<text x="93.4" y="27.4">Q1B</text>
<text x="127.5" y="26.8">VSUP</text>
<text x="137.1" y="28.5">NCE2003</text>
<text x="139.2" y="26.2">Q2B</text>
<text x="147.7" y="26.8">+VSW</text>
<text x="173.2" y="25.5">VSUP</text>
<text x="183" y="27.3">SSP6206-33NR</text>
<text x="188.1" y="25">U2</text>
<text x="202.5" y="25.5">+3.3V</text>
<text x="278.4" y="26">100n</text>
<text x="45.1" y="32.4">F1</text>
<text x="52.8" y="32.5">R4</text>
<text x="52.9" y="34.8">1k5</text>
<text x="180.9" y="33.8">C5</text>
<text x="185.2" y="31.1">VI</text>
<text x="189.9" y="34.5" transform="rotate(-90 189.9 34.5)">GND</text>
<text x="190.7" y="31.1">VO</text>
<text x="203.8" y="33.8">C7</text>
<text x="240" y="35.1">Q4</text>
<text x="283.7" y="33">GND</text>
<text x="294.9" y="31.2">U5</text>
<text x="295.1" y="33.7">M74VHC1GT08DFT2G</text>
<text x="22" y="36.2">VBUS</text>
<text x="24.6" y="41.3">D+</text>
<text x="103.4" y="36.9">VSUP</text>
<text x="126.2" y="38.8">470k</text>
<text x="128.5" y="36.2">R7</text>
<text x="143.6" y="36.7">PWR_FLAG</text>
<text x="180.9" y="36.1">1u</text>
<text x="203.8" y="36.1">1u</text>
<text x="241" y="37.4">SMD0805-20</text>
<text x="300.6" y="41.3">WS2812B-B</text>
<text x="301.2" y="38.8">D1</text>
<text x="323" y="40.7">+VSW</text>
<text x="21" y="47.2" transform="rotate(-90 21 47.2)">Shield</text>
<text x="23.5" y="47.2" transform="rotate(-90 23.5 47.2)">GND</text>
<text x="25.1" y="46.4">ID</text>
<text x="75.4" y="44.6">VBUS</text>
<text x="108.5" y="42.6">PWR_FLAG</text>
<text x="143" y="45.2">R8</text>
<text x="143.1" y="47.5">47k</text>
<text x="175.7" y="43.2">GND</text>
<text x="187.1" y="43.2">GND</text>
<text x="198.6" y="43.2">GND</text>
<text x="239.5" y="46.5">R19</text>
<text x="313.1" y="46.5" transform="rotate(-90 313.1 46.5)">DIN</text>
<text x="328.3" y="47.8">C13</text>
<text x="28.2" y="50.2">J2</text>
<text x="47.1" y="52.8">D8</text>
<text x="84" y="51.5">D7</text>
<text x="239.6" y="48.8">47k</text>
<text x="289" y="48.3">GND</text>
<text x="307.6" y="48.9">VSS</text>
<text x="313.1" y="53.1" transform="rotate(-90 313.1 53.1)">DOUT</text>
<text x="313.5" y="48.9">VDD</text>
<text x="328.5" y="50.1">100n</text>
<text x="17" y="59.1">USB_B_Micro</text>
<text x="21" y="55.9">GND</text>
<text x="46.4" y="55.3">SEMF05LC</text>
<text x="84.9" y="54">SS14F</text>
<text x="143.7" y="54.1">Q2A</text>
<text x="144.1" y="56.4">NCE2003</text>
<text x="235.7" y="55.9">GND</text>
<text x="287.9" y="58.5">+VSW</text>
<text x="300.4" y="54.6">GND</text>
<text x="323.3" y="57.2">GND</text>
<text x="38.8" y="63.5">GND</text>
<text x="138.9" y="64.8">GND</text>
<text x="221.6" y="63.6">+3.3V</text>
<text x="294" y="65.6">C19</text>
<text x="300.6" y="62.9">WS2812B-B</text>
<text x="301.2" y="60.4">D2</text>
<text x="323" y="62.3">+VSW</text>
<text x="24.6" y="69.8">GND</text>
<text x="100.8" y="67.4">VBUS</text>
<text x="114.5" y="71.8">R5</text>
<text x="165.3" y="70.4">R6</text>
<text x="169.2" y="70.4">68</text>
<text x="226.6" y="70.6">C9</text>
<text x="257.1" y="71.2">+3.3V</text>
<text x="264.7" y="71.2">+3.3V</text>
<text x="294.1" y="67.9">10u</text>
<text x="307.6" y="70.5">VSS</text>
<text x="313.1" y="68.1" transform="rotate(-90 313.1 68.1)">DIN</text>
<text x="313.5" y="70.5">VDD</text>
<text x="328.3" y="69.4">C14</text>
<text x="328.5" y="71.7">100n</text>
<text x="114.6" y="76.9">47k</text>
<text x="164.6" y="75.7">R20</text>
<text x="226.9" y="72.9">100n</text>
<text x="289" y="74.9">GND</text>
<text x="300.4" y="76.2">GND</text>
<text x="313.1" y="74.7" transform="rotate(-90 313.1 74.7)">DOUT</text>
<text x="111.3" y="79.5">R23</text>
<text x="111.3" y="81.8">47k</text>
<text x="164.7" y="78">10k</text>
<text x="221.7" y="80">GND</text>
<text x="261.1" y="78.3">R13</text>
<text x="261.2" y="80.6">10k</text>
<text x="268.8" y="78.3">R18</text>
<text x="268.8" y="80.6">10k</text>
<text x="301.2" y="82">D3</text>
<text x="323" y="83.9">+VSW</text>
<text x="323.3" y="78.7">GND</text>
<text x="107.1" y="88.9">GND</text>
<text x="160.5" y="85.1">GND</text>
<text x="219.1" y="85.5" transform="rotate(-90 219.1 85.5)">VCC</text>
<text x="221.9" y="87">AREF/PA0</text>
<text x="227.2" y="89.5">PA1</text>
<text x="300.6" y="84.5">WS2812B-B</text>
<text x="313.1" y="89.7" transform="rotate(-90 313.1 89.7)">DIN</text>
<text x="69.1" y="91.5">VBUS</text>
<text x="227.2" y="94.6">PA3</text>
<text x="227.2" y="92.1">PA2</text>
<text x="261.3" y="93.3">R14</text>
<text x="265.2" y="93.3">1k5</text>
<text x="307.6" y="92.1">VSS</text>
<text x="313.5" y="92.1">VDD</text>
<text x="328.3" y="91">C15</text>
<text x="328.5" y="93.3">100n</text>
<text x="74.2" y="99.8">C1</text>
<text x="85.7" y="101.7">+3.3V</text>
<text x="132.1" y="100.4">+BATT</text>
<text x="144.2" y="99.8">Q3B</text>
<text x="202.2" y="101.1">U4</text>
<text x="227.2" y="97.2">PA4</text>
<text x="227.2" y="99.7">PA5</text>
<text x="261.3" y="98.3">R15</text>
<text x="265.2" y="98.3">1k5</text>
<text x="300.4" y="97.8">GND</text>
<text x="313.1" y="96.3" transform="rotate(-90 313.1 96.3)">DOUT</text>
<text x="323.3" y="100.3">GND</text>
<text x="58.5" y="106.1">U1</text>
<text x="74.4" y="102.2">10u</text>
<text x="142.2" y="102.1">NCE2003</text>
<text x="191.8" y="103.4">ATtiny84A-MU</text>
<text x="227.2" y="104.8">PA7</text>
<text x="227.2" y="102.2">PA6</text>
<text x="261.3" y="103.4">R24</text>
<text x="265.2" y="103.4">1k5</text>
<text x="300.6" y="106.1">WS2812B-B</text>
<text x="301.2" y="103.6">D4</text>
<text x="323" y="105.5">+VSW</text>
<text x="26.7" y="110.6">+BATT</text>
<text x="46.3" y="111.9">+BATT</text>
<text x="47.7" y="108.6">BRCL4054CME</text>
<text x="69" y="109.2">GND</text>
<text x="89.7" y="110">R21</text>
<text x="89.7" y="112.3">47k</text>
<text x="140.4" y="110">R9</text>
<text x="140.5" y="112.3">47k</text>
<text x="163.3" y="110">R11</text>
<text x="163.4" y="112.3">47k</text>
<text x="221.1" y="109.9">XTAL1/PB0</text>
<text x="221.1" y="112.4">XTAL2/PB1</text>
<text x="261.3" y="109.8">R16</text>
<text x="265.7" y="109.8">68</text>
<text x="307.6" y="113.7">VSS</text>
<text x="313.1" y="111.3" transform="rotate(-90 313.1 111.3)">DIN</text>
<text x="313.5" y="113.7">VDD</text>
<text x="328.3" y="112.5">C16</text>
<text x="52.7" y="118.9">C3</text>
<text x="58.7" y="116.2">BAT</text>
<text x="66.7" y="114.5" transform="rotate(-90 66.7 114.5)">VCC</text>
<text x="68.2" y="116.2">CHRG</text>
<text x="68.2" y="118.7">PROG</text>
<text x="220.8" y="117.5">RESET/PB3</text>
<text x="227.2" y="114.9">PB2</text>
<text x="261.3" y="114.9">R17</text>
<text x="265.7" y="114.9">68</text>
<text x="300.4" y="119.4">GND</text>
<text x="313.1" y="117.9" transform="rotate(-90 313.1 117.9)">DOUT</text>
<text x="328.5" y="114.9">100n</text>
<text x="20.6" y="122.6">J1</text>
<text x="27.4" y="124.5">GND</text>
<text x="52.8" y="121.2">10u</text>
<text x="66.7" y="122.9" transform="rotate(-90 66.7 122.9)">GND</text>
<text x="76.2" y="123.7">10k</text>
<text x="77.1" y="121.4">R1</text>
<text x="94.8" y="122.7">R22</text>
<text x="94.8" y="125">10k</text>
<text x="106.1" y="121.4">C20</text>
<text x="106.2" y="123.7">100n</text>
<text x="148.8" y="120.2">Q3A</text>
<text x="149.2" y="122.5">NCE2003</text>
<text x="163.3" y="120.2">R12</text>
<text x="163.4" y="122.5">47k</text>
<text x="174.7" y="120.2">C10</text>
<text x="174.8" y="122.5">100n</text>
<text x="219.1" y="121.4" transform="rotate(-90 219.1 121.4)">GND</text>
<text x="239.3" y="125.8">+3.3V</text>
<text x="301.2" y="125.1">D5</text>
<text x="323.3" y="121.9">GND</text>
<text x="47.4" y="128.3">GND</text>
<text x="64.2" y="130.8">GND</text>
<text x="79.5" y="130.8">GND</text>
<text x="101" y="130.8">GND</text>
<text x="144" y="130.8">GND</text>
<text x="159.2" y="129.5">GND</text>
<text x="169.4" y="129.5">GND</text>
<text x="216.6" y="129.5">GND</text>
<text x="300.6" y="127.7">WS2812B-B</text>
<text x="323" y="127.1">+VSW</text>
<text x="95.4" y="134.1">Q1A</text>
<text x="95.9" y="136.4">NCE2003</text>
<text x="215.7" y="136">+3.3V</text>
<text x="243.4" y="132.9">R10</text>
<text x="243.4" y="135.2">10k</text>
<text x="307.6" y="135.3">VSS</text>
<text x="313.1" y="132.8" transform="rotate(-90 313.1 132.8)">DIN</text>
<text x="313.5" y="135.3">VDD</text>
<text x="328.3" y="134.1">C17</text>
<text x="328.5" y="136.4">100n</text>
<text x="266.1" y="143">C11</text>
<text x="300.4" y="141">GND</text>
<text x="313.1" y="139.4" transform="rotate(-90 313.1 139.4)">DOUT</text>
<text x="323.3" y="143.5">GND</text>
<text x="90.6" y="146">GND</text>
<text x="147.9" y="147.4">+3.3V</text>
<text x="164.4" y="147.4">+3.3V</text>
<text x="219.1" y="147" transform="rotate(-90 219.1 147)">VCC</text>
<text x="223.1" y="148">MISO</text>
<text x="266.1" y="145.3">10n</text>
<text x="300.6" y="149.3">WS2812B-B</text>
<text x="301.2" y="146.7">D6</text>
<text x="323" y="148.7">+VSW</text>
<text x="34.9" y="153.8">+3.3V</text>
<text x="144.1" y="154.5">C4</text>
<text x="153" y="154.5">C6</text>
<text x="169.5" y="154.5">C8</text>
<text x="202.7" y="153">AVR-ISP-6</text>
<text x="210.5" y="150.6">J3</text>
<text x="223.1" y="150.5">MOSI</text>
<text x="223.9" y="153">SCK</text>
<text x="224.1" y="155.6">RST</text>
<text x="261.1" y="152.4">GND</text>
<text x="313.1" y="154.4" transform="rotate(-90 313.1 154.4)">DIN</text>
<text x="328.3" y="155.7">C18</text>
<text x="144.1" y="156.8">1u</text>
<text x="153.2" y="156.8">100n</text>
<text x="169.6" y="156.8">10n</text>
<text x="219.1" y="159" transform="rotate(-90 219.1 159)">GND</text>
<text x="307.6" y="156.8">VSS</text>
<text x="313.1" y="161" transform="rotate(-90 313.1 161)">DOUT</text>
<text x="313.5" y="156.8">VDD</text>
<text x="328.5" y="158">100n</text>
<text x="38.8" y="162.1">R2</text>
<text x="38.9" y="164.4">47k</text>
<text x="43.3" y="165.7">R3</text>
<text x="46.8" y="165.7">10k</text>
<text x="148" y="163.8">GND</text>
<text x="164.5" y="163.8">GND</text>
<text x="170.4" y="167.1">U3</text>
<text x="216.4" y="167.6">GND</text>
<text x="300.4" y="162.6">GND</text>
<text x="323.3" y="165.1">GND</text>
<text x="34.9" y="171">C2</text>
<text x="35" y="173.3">10n</text>
<text x="149.1" y="172.1">AD0</text>
<text x="149.1" y="169.5">SENB</text>
<text x="159.4" y="169.3" transform="rotate(-90 159.4 169.3)">VDD</text>
<text x="161.9" y="171.2" transform="rotate(-90 161.9 171.2)">VDDIO</text>
<text x="164.6" y="173.4">INT1</text>
<text x="170.6" y="169.6">QMA7981</text>
<text x="26.1" y="175.9" transform="rotate(-90 26.1 175.9)">SW1</text>
<text x="141.7" y="176.5">GND</text>
<text x="149.1" y="179.7">SDX</text>
<text x="164.6" y="175.9">INT2</text>
<text x="21" y="184.1">GND</text>
<text x="29.7" y="181.6">GND</text>
<text x="149.1" y="182.2">SCL</text>
<text x="159.4" y="184.9" transform="rotate(-90 159.4 184.9)">GND</text>
<text x="161.9" y="184.9" transform="rotate(-90 161.9 184.9)">GNDIO</text>
<text x="156.9" y="193">GND</text>
</g>
<g font-size="1.8" fill="#0000c2">
<text x="16.5" y="18.8">USB Connector</text>
<text x="72.4" y="20.1">USB/ Battery Power Select</text>
<text x="127" y="20.1">LED Switched Power</text>
<text x="171.4" y="20.1">3.3V Regulator</text>
<text x="227.3" y="20.1">Light Sensor</text>
<text x="307.3" y="20.1">LEDs</text>
<text x="198.1" y="68.3">Microcontroller</text>
<text x="79.3" y="93.7">Battery Charger</text>
<text x="130.8" y="93.7">Switched Battery Monitor</text>
<text x="19" y="105.2">Battery Connector</text>
<text x="52.3" y="134.8">Icharge = 1000/R1</text>
<text x="52.7" y="136.9">Icharge = 100 mA</text>
<text x="151.1" y="142">Accelerometer</text>
<text x="22.9" y="161">Button</text>
</g>
<g font-size="1.8">
<text x="78.7" y="40.4">VBUS_FET_EN</text>
<text x="120.6" y="54.4">SW_FET_EN</text>
<text x="124.5" y="73.4">VBUS_FET_EN</text>
<text x="175.3" y="72.1">SW_FET_EN</text>
<text x="237.5" y="88.6">PA1</text>
<text x="237.5" y="86.1">PA0</text>
<text x="252.7" y="88.6">PA6</text>
<text x="252.7" y="86.1">PA4</text>
<text x="237.5" y="93.7">PA3</text>
<text x="237.5" y="91.2">PA2</text>
<text x="252.7" y="95">PA4</text>
<text x="237.5" y="101.3">PA6</text>
<text x="237.5" y="98.8">PA5</text>
<text x="237.5" y="96.3">PA4</text>
<text x="252.7" y="100.1">PA6</text>
<text x="237.5" y="103.9">PA7</text>
<text x="252.7" y="105.2">PA5</text>
<text x="237.5" y="111.5">PB1</text>
<text x="237.5" y="109">PB0</text>
<text x="252.7" y="111.5">PA0</text>
<text x="237.5" y="114">PB2</text>
<text x="237.5" y="116.6">RESET</text>
<text x="252.7" y="116.6">PA1</text>
<text x="125.7" y="120.4">SW_FET_EN</text>
<text x="252.7" y="124.2">PA3</text>
<text x="252.7" y="121.7">PA2</text>
<text x="252.7" y="129.3">PA7</text>
<text x="252.7" y="126.7">PA5</text>
<text x="252.7" y="131.8">PB0</text>
<text x="71.1" y="134.4">VBUS_FET_EN</text>
<text x="252.7" y="134.4">PB1</text>
<text x="252.7" y="136.9">PB2</text>
<text x="231.1" y="139.4">RESET</text>
</g>
<g font-size="1.4" fill="#008484">
<text x="290.6" y="33.9" transform="rotate(-90 290.6 33.9)">VCC</text>
<text x="290.6" y="42.8" transform="rotate(-90 290.6 42.8)">GND</text>
</g>
<g font-size="1.4" fill="#840000">
<text x="292.1" y="32.8" transform="rotate(-90 292.1 32.8)">5</text>
<text x="286" y="36.8">1</text>
<text x="286" y="39.4">2</text>
<text x="292.1" y="41.7" transform="rotate(-90 292.1 41.7)">3</text>
<text x="296.2" y="38.1">4</text>
</g>
<g font-size="1.1" fill="#840000">
<text x="308.6" y="51.7" transform="rotate(-90 308.6 51.7)">RGB</text>
<text x="308.6" y="73.3" transform="rotate(-90 308.6 73.3)">RGB</text>
<text x="308.6" y="94.9" transform="rotate(-90 308.6 94.9)">RGB</text>
<text x="308.6" y="116.5" transform="rotate(-90 308.6 116.5)">RGB</text>
<text x="308.6" y="138.1" transform="rotate(-90 308.6 138.1)">RGB</text>
<text x="308.6" y="159.7" transform="rotate(-90 308.6 159.7)">RGB</text>
</g>
</svg>
